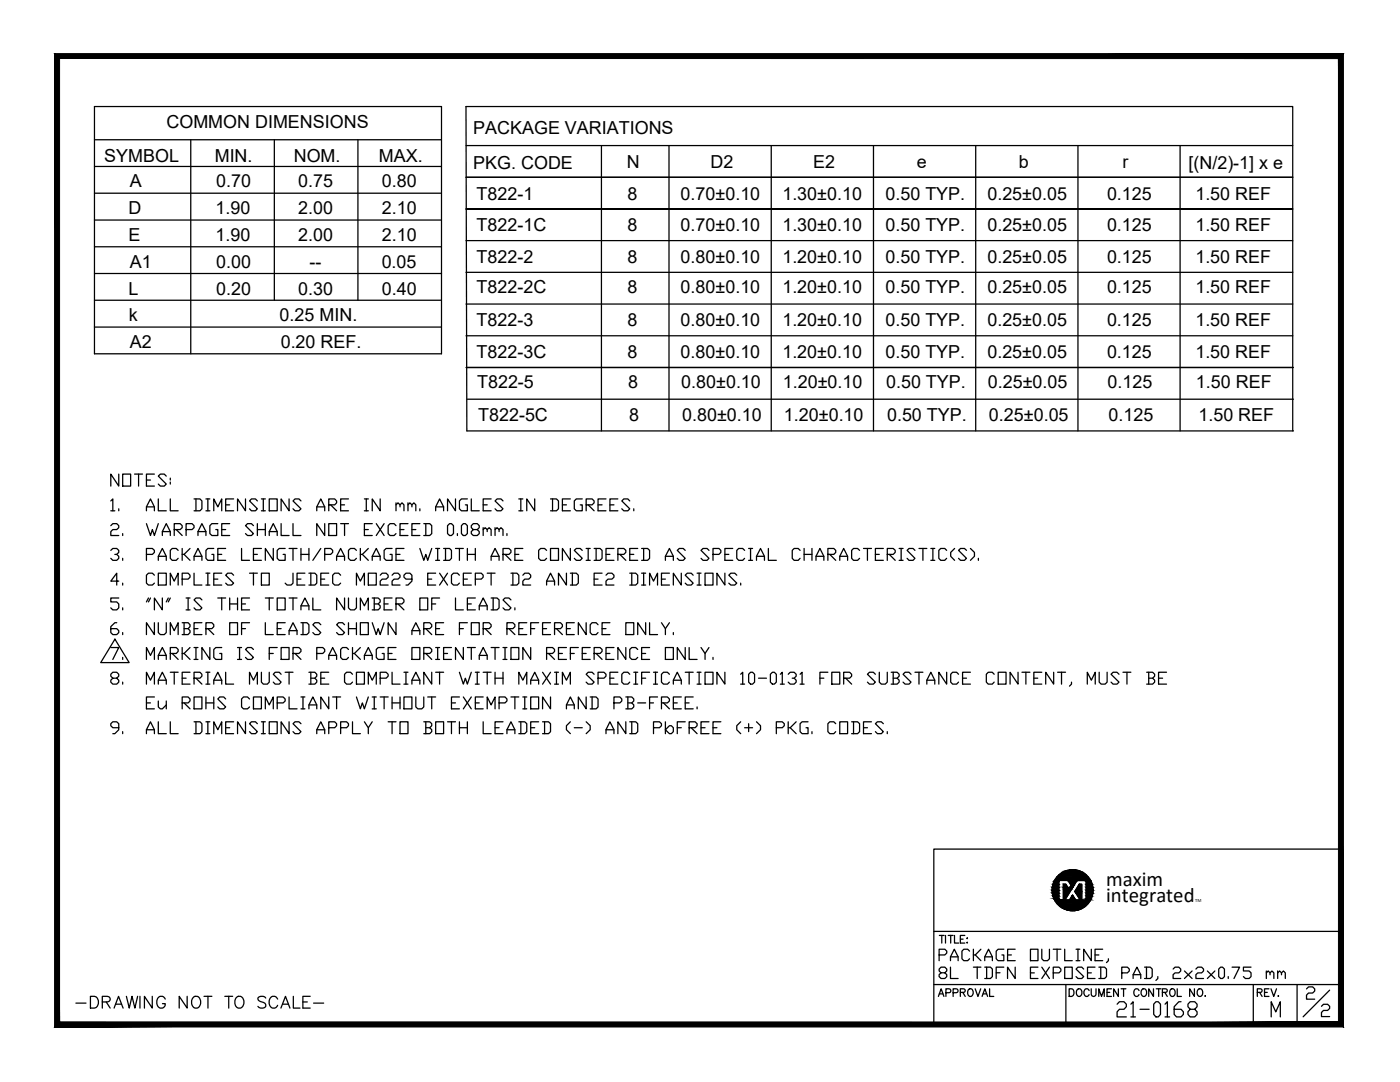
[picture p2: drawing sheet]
<svg xmlns="http://www.w3.org/2000/svg" width="279mm" height="216mm" viewBox="0 0 279 216" stroke-linecap="round" stroke-linejoin="round" font-family="sans-serif">
<!-- layer: 0 -->
<g fill="none" stroke="#000" stroke-width=".25">
<path d="M18.9 21.3h69.2v49.3h-69.2zM18.9 38.6h69.2M18.9 33.2h69.2M18.9 27.9h69.2M38.1 27.9v42.7M54.8 27.9v32M71.4 27.9v32M93 35.4h165M93 29h165M120 29v57M133.5 29v57M153.9 29v57"/>
<path d="M174.3 29v57M194.7 29v57M215.1 29v57M235.5 29v57M18.9 59.9h69.2M18.9 54.6h69.2M18.9 49.2h69.2M18.9 43.9h69.2M93 48h165M93 54.3h165M258 41.7h-165h165M18.9 65.3h69.2"/>
<path d="M93 60.7h165M93 67h165M93 73.3h165.1M93.2 79.7h164.9M22.1 100l.4-.4v2.3M23.7 94.6v2.4l-1.6-2.4v2.4M24.5 94.6h1.6v2.4h-1.6zM26.9 94.6h1.5M27.7 94.6v2.4M29.2 95.8h.8M30.8 94.6h-1.6v2.4h1.6M31.6 99.6v2.3h1.6"/>
<path d="M33.2 95l-.4-.4h-.8l-.4 .4 1.6 1.6-.4 .4h-.8l-.4-.4M34 99.6v2.3h1.6M34 95.4v.4M34 96.2v.4M38.7 99.6h1.2l.4 .4v1.5l-.4 .4h-1.2M39.1 99.6v2.3M41.1 99.6h.8M41.5 99.6v2.3M46.6 99.6h-1.6v2.3h1.6M49 99.6v2.3l-1.6-2.3v2.3M51.4 100l-.4-.4h-.8l-.4 .4 1.6 1.5-.4 .4h-.8l-.4-.4M52.2 99.6h.8"/>
<path d="M52.5 99.6v2.3M53.7 99.6h1.6v2.3h-1.6zM57.7 99.6v2.3l-1.6-2.3v2.3M60.1 100l-.4-.4h-.8l-.4 .4 1.6 1.5-.4 .4h-.8l-.4-.4M69.5 99.6h-1.5v2.3h1.5M72.7 99.6h.8M73.1 99.6v2.3M75.9 99.6v2.3l-1.6-2.3v2.3M90.9 99.6v2.3l-1.6-2.3v2.3M93.3 99.6h-1.2l-.4 .4v1.5l.4 .4h1.2v-1.2h-.4M94.1 99.6v2.3h1.5M98 99.6h-1.6v2.3h1.6"/>
<path d="M100.4 100l-.4-.4h-.8l-.4 .4 1.6 1.5-.4 .4h-.8l-.4-.4M103.5 99.6h.8M103.9 99.6v2.3M106.7 99.6v2.3l-1.6-2.3v2.3M109.9 99.6h1.2l.4 .4v1.5l-.4 .4h-1.2M110.3 99.6v2.3M113.8 99.6h-1.6v2.3h1.6M116.2 99.6h-1.2l-.4 .4v1.5l.4 .4h1.2v-1.2h-.4M120.9 99.6h-1.5v2.3h1.5M123.3 99.6h-1.6v2.3h1.6M125.7 100l-.4-.4h-.8l-.4 .4 1.6 1.5-.4 .4h-.8l-.4-.4M258 86v-64.7h-165l.2 64.7h164.9"/>
<path d="M22.1 104.9l.4-.4h.8l.4 .4v.4l-.4 .4h-.8l-.4 .4v.8h1.6M22.1 109.8l.4-.4h.8l.4 .4v.4l-.4 .4h-.4M22.1 101.9h.8M23.3 110.6l.4 .4v.4l-.4 .4h-.8l-.4-.4M23.7 116h-1.6l1.2-1.6v2.3M23.7 119.3h-1.6v.8h1.2l.4 .4v.8l-.4 .4h-.8l-.4-.4M23.7 101.5v.4M24.5 106.5v.4M24.5 111.4v.4M24.5 116.4v.3M29.2 101.9v-.8l.8-1.5 .8 1.5v.8M29.2 104.5l.8 2.4 .4-1.2 .4 1.2 .8-2.4"/>
<path d="M29.2 110.6h1.2l.4-.4v-.4l-.4-.4h-1.2v2.4M29.2 101.1h1.6M29.6 119.3l-.4 .8M30 119.3l-.4 .8M30.8 114.8l-.4-.4h-.8l-.4 .4v1.6l.4 .3h.8l.4-.3M31.6 111.8v-.8l.8-1.6 .8 1.6v.8M31.6 114.4h1.6v2.3h-1.6zM31.6 111h1.6M32.4 106.9v-.8l.8-1.6 .8 1.6v.8M32.4 119.3v2.4l-1.6-2.4v2.4M32.4 106.1h1.6M33.6 119.3l-.4 .8"/>
<path d="M34 116.7v-2.3l.8 1.6 .8-1.6v2.3M34 119.3l-.4 .8M34.8 105.7h1.2l.4-.4v-.4l-.4-.4h-1.2v2.4M35.2 105.7l1.2 1.2M35.6 109.8l-.4-.4h-.8l-.4 .4v1.6l.4 .4h.8l.4-.4M36.4 115.6h1.1l.4-.4v-.4l-.4-.4h-1.1v2.3M36.4 109.4v2.4M36.7 110.6l1.2 1.2M37.1 105.7h1.2l.4-.4v-.4l-.4-.4h-1.2v2.4M37.1 119.3h.8M37.5 119.3v2.4M37.9 109.4l-1.2 1.2h-.3"/>
<path d="M38.7 111.8v-.8l.8-1.6 .8 1.6v.8M38.7 114.4v2.3h1.6M38.7 111h1.6M39.5 106.9v-.8l.8-1.6 .8 1.6v.8M39.5 106.1h1.6M40.3 119.7l-.4-.4h-.8l-.4 .4 1.6 1.6-.4 .4h-.8l-.4-.4M41.1 101.9h.8M41.1 114.4h.8M41.1 116.7h.8M41.5 114.4v2.3M42.7 101.9v-2.3l.8 1.5 .8-1.5v2.3M42.7 109.4h-1.2l-.4 .4v1.6l.4 .4h1.2v-1.2h-.4"/>
<path d="M42.7 115.6h.8M43.5 104.5h-1.2l-.4 .4v1.6l.4 .4h1.2v-1.2h-.4M43.5 110.6h.8M43.5 119.3h1.5M44.3 114.4h-1.6v2.3h1.6M44.3 105.7h.7M44.3 119.3v2.4M45 109.4h-1.5v2.4h1.5M45 100.7h.8M45.8 104.5h-1.5v2.4h1.5M45.8 119.3v2.4M46.6 114.8l-.4-.4h-.8l-.4 .4 1.6 1.6-.4 .3h-.8l-.4-.3"/>
<path d="M47.4 119.3v2.4M48.2 109.4v2.4h1.6M49.8 119.3h-1.6v2.4h1.6M49.8 114.4h1.6M50.6 104.9l-.4-.4h-.8l-.4 .4 1.6 1.6-.4 .4h-.8l-.4-.4M50.6 110.6h.8M50.6 114.4v2.3M51.4 105.7h1.6M51.4 104.5v2.4M52.2 109.4h-1.6v2.4h1.6M52.2 114.4h1.5v2.3h-1.5zM52.2 101.9h.8"/>
<path d="M53 104.5v2.4M53 119.3h1.5M53.7 106.9v-.8l.8-1.6 .8 1.6v.8M53.7 106.1h1.6M53.7 119.3v2.4M54.5 109.4v2.4l-1.5-2.4v2.4M55.3 119.3h1.6v2.4h-1.6zM56.1 104.5v2.4h1.6M56.9 109.4h-1.2l-.4 .4v1.6l.4 .4h1.2v-1.2h-.4M57.7 109.4h1.6M57.7 119.3h1.6M58.5 104.5v2.4h1.6"/>
<path d="M58.5 114.4v2l-.4 .3h-.8l-.4-.3M58.5 109.4v2.4M58.5 119.3v2.4M59.3 115.6h.8M60.1 110.6h1.6M60.1 109.4v2.4M60.8 114.4h-1.5v2.3h1.5M61.7 114.4h1.1l.4 .4v1.6l-.4 .3h-1.1M61.7 109.4v2.4M62 114.4v2.3M62.4 119.3v2.4h1.6M63.2 101.9v-.8l.8-1.5 .8 1.5v.8"/>
<path d="M63.2 101.1h1.6M64 109.4l-1.6 2.4M64 115.6h.8M64.8 104.5v2.4l-1.6-2.4v2.4M64.8 110.6h1.2l.4-.4v-.4l-.4-.4h-1.2v2.4M65.6 100.7h1.2l.4-.4v-.3l-.4-.4h-1.2v2.3M65.6 104.5h1.6v2.4h-1.6zM65.6 114.4h-1.6v2.3h1.6M66 100.7l1.2 1.2M67.2 111.8v-.8l.8-1.6 .8 1.6v.8M67.2 111h1.6M68 114.8l-.4-.4h-.8l-.4 .4v1.6l.4 .3h.8l.4-.3"/>
<path d="M68 100.7h.8M68 104.5h1.5M68.8 119.3v2.4l-1.6-2.4v2.4M68.8 104.5v2.4M69.5 119.3v2l.4 .4h.8l.4-.4v-2M71.1 109.8l-.4-.4h-.8l-.4 .4v1.6l.4 .4h.8l.4-.4M71.1 116.7v-2.3l.8 1.6 .8-1.6v2.3M71.9 109.4v2.4M72.3 110.6l1.2 1.2M72.7 101.9h.8M72.7 105.7h.8M73.5 109.4l-1.2 1.2h-.4"/>
<path d="M73.5 114.4h1.6v2.3h-1.6zM74.3 104.5h-1.6v2.4h1.6M74.3 111.8v-.8l.8-1.6 .8 1.6v.8M74.3 119.3h1.2l.4 .4v.4l-.4 .4M74.3 111h1.6M74.7 119.3v2.4M75.1 104.5l1.6 2.4M75.9 114.8l.4-.4h.8l.4 .4v.4l-.4 .4h-.8l-.4 .4v.7h1.6M76.7 104.5l-1.6 2.4M78.2 109.4h-1.1l-.4 .4v1.6l.4 .4h1.1v-1.2h-.4M78.2 114.8l.4-.4h.8l.4 .4v.4l-.4 .4h-.8l-.4 .4v.7h1.6M78.2 119.3h-1.5v2.4h1.5"/>
<path d="M79 100.7l.4-.4 .4 .4v.4M79 104.9l-.4-.4h-.8l-.3 .4v1.6l.3 .4h.8l.4-.4M79 100.3v1.6M79 110.6h.8M79.8 100.7l.4-.4 .4 .4v1.2M79.8 105.7h.8M80.6 109.4h-1.6v2.4h1.6M81.4 100.7l.4-.4 .4 .4v.4M81.4 104.5h-1.6v2.4h1.6M81.4 100.3v1.6M82.2 100.7l.4-.4 .4 .4v1.2M82.2 115.6h-1.2l-.4-.4v-.4l.4-.4h.8l.4 .4v1.2l-.8 .7h-.4"/>
<path d="M82.2 105.7h.8M83.8 104.5h-1.6v2.4h1.6M83.8 109.4l.8 2.4 .4-1.2 .4 1.2 .8-2.4M83.8 119.3h1.6v2.4h-1.6zM83.8 101.5v.4M84.6 104.5h1.2l.4 .4v1.6l-.4 .4h-1.2M85 104.5v2.4M85.4 115.6h.8M86.9 101.9v-.8l.8-1.5 .8 1.5v.8M86.9 114.4h-1.5v2.3h1.5M86.9 101.1h1.6M86.9 111.8h.8"/>
<path d="M86.9 109.4h.8M87.3 109.4v2.4M87.7 119.3h-1.5v2.4M87.7 114.4l1.6 2.3M88.5 109.4h1.2l.4 .4v1.6l-.4 .4h-1.2M88.9 109.4v2.4M89.3 104.9l.4-.4h.4l.4 .4v1.6l-.4 .4h-.4l-.4-.4zM89.3 114.4l-1.6 2.3M90.9 119.3v2.4h1.6M90.9 109.4h1.6M91.3 106.5v.4M91.7 114.8l-.4-.4h-.8l-.4 .4v1.6l.4 .3h.8l.4-.3"/>
<path d="M91.7 109.4v2.4M92.5 104.5h.4l.4 .4v1.6l-.4 .4h-.4l-.4-.4v-1.6zM92.5 115.6h.8M93.3 110.6h1.6M93.3 109.4v2.4M94.1 114.4h-1.6v2.3h1.6M94.5 105.7l-.4-.4v-.4l.4-.4h.7l.4 .4v.4l-.4 .4h-.7l-.4 .4v.4l.4 .4h.7l.4-.4v-.4l-.4-.4M94.9 115.6h1.1l.4-.4v-.4l-.4-.4h-1.1v2.3M94.9 119.3h-1.6v2.4h1.6M94.9 109.4v2.4M96.4 105.7l.4-.4 .4 .4v.4M96.4 100.7h.8"/>
<path d="M96.4 105.3v1.6M97.2 105.7l.4-.4 .4 .4v1.2M97.2 114.4h1.6M98 111.8v-.8l.8-1.6 .8 1.6v.8M98 119.3h1.2l.4 .4v1.6l-.4 .4h-1.2M98 111h1.6M98 114.4v2.3M98.4 119.3v2.4M98.8 105.7l.4-.4 .4 .4v.4M98.8 105.3v1.6M99.6 105.7l.4-.4 .4 .4v1.2M100.4 110.6h1.2l.4-.4v-.4l-.4-.4h-1.2v2.4"/>
<path d="M100.8 110.6l1.2 1.2M101.2 106.5v.4M102 114.4h1.2l.3 .4v1.6l-.3 .3h-1.2M102 119.7l-.4-.4h-.8l-.4 .4 1.6 1.6-.4 .4h-.8l-.4-.4M102.4 114.4v2.3M102.8 110.6h.7M103.5 101.9h.8M104.3 109.4h-1.5v2.4h1.5M104.3 114.8l.4-.4h.8l.4 .4v.4l-.4 .4h-.8l-.4 .4v.7h1.6M109.1 109.8l-.4-.4h-.8l-.4 .4v1.6l.4 .4h.8l.4-.4M109.1 116.7v-.7l.8-1.6 .8 1.6v.7M109.1 116h1.6"/>
<path d="M109.9 109.4h1.6v2.4h-1.6zM112.2 100.7h.8M113 114.4v2.3l-1.5-2.3v2.3M113.8 109.4v2.4l-1.6-2.4v2.4M113.8 114.4h1.2l.4 .4v1.6l-.4 .3h-1.2M114.2 114.4v2.3M116.2 109.8l-.4-.4h-.8l-.4 .4 1.6 1.6-.4 .4h-.8l-.4-.4M117 100.7h1.2l.4-.4v-.3l-.4-.4h-1.2v2.3M117 111.8h.8M117 109.4h.8M117.4 100.7l1.2 1.2M117.4 109.4v2.4"/>
<path d="M118.6 109.4h1.2l.4 .4v1.6l-.4 .4h-1.2M118.6 115.6h.8M119 109.4v2.4M119.4 100.7h.8M120.2 114.4h-1.6v2.3h1.6M120.9 114.8l.4-.4h.8l.4 .4v.4l-.4 .4h-.8l-.4 .4v.7h1.6M120.9 110.6h.8M121.7 100.7h.8M122.5 109.4h-1.6v2.4h1.6M123.3 110.6h1.2l.4-.4v-.4l-.4-.4h-1.2v2.4M123.7 110.6l1.2 1.2M125.7 114.4h1.2l.4 .4v1.6l-.4 .3h-1.2"/>
<path d="M125.7 110.6h.8M126.1 114.4v2.3M126.5 101.5v.4M127.3 109.4h-1.6v2.4h1.6M128.1 109.4h1.1l.4 .4v1.6l-.4 .4h-1.1M128.1 114.4h.8M128.1 116.7h.8M128.5 109.4v2.4M128.5 114.4v2.3M129.6 116.7v-2.3l.8 1.6 .8-1.6v2.3M132 115.6h.8M132.8 111.8v-.8l.8-1.6 .8 1.6v.8"/>
<path d="M132.8 111h1.6M133.6 114.4h-1.6v2.3h1.6M136 114.4v2.3l-1.6-2.3v2.3M136.8 109.8l-.5-.4h-.7l-.4 .4 1.6 1.6-.5 .4h-.7l-.4-.4M138.3 114.8l-.4-.4h-.7l-.4 .4 1.5 1.6-.4 .3h-.7l-.4-.3M139.1 114.4h.8M139.1 116.7h.8M139.5 114.4v2.3M140.7 114.4h1.6v2.3h-1.6zM141.5 109.8l-.4-.4h-.8l-.4 .4 1.6 1.6-.4 .4h-.8l-.4-.4M142.3 110.6h1.2l.4-.4v-.4l-.4-.4h-1.2v2.4M144.7 114.4v2.3l-1.6-2.3v2.3"/>
<path d="M144.7 110.6h.8M146.2 109.4h-1.5v2.4h1.5M147 114.8l-.4-.4h-.7l-.4 .4 1.5 1.6-.4 .3h-.7l-.4-.3M147.8 116.4v.3M148.6 109.8l-.4-.4h-.8l-.4 .4v1.6l.4 .4h.8l.4-.4M149.4 111.8h.8M149.4 109.4h.8M149.8 109.4v2.4M151 111.8v-.8l.8-1.6 .8 1.6v.8M151 111h1.6M153.3 109.4v2.4h1.6M159.7 109.8l-.4-.4h-.8l-.4 .4v1.6l.4 .4h.8l.4-.4"/>
<path d="M160.5 110.6h1.5M160.5 109.4v2.4M162 109.4v2.4M162.8 111.8v-.8l.8-1.6 .8 1.6v.8M162.8 111h1.6M165.2 110.6h1.2l.4-.4v-.4l-.4-.4h-1.2v2.4M165.6 110.6l1.2 1.2M167.6 111.8v-.8l.8-1.6 .8 1.6v.8M167.6 111h1.6M171.5 109.8l-.4-.4h-.8l-.3 .4v1.6l.3 .4h.8l.4-.4M172.3 109.4h1.6M173.1 109.4v2.4"/>
<path d="M174.7 110.6h.8M176.3 109.4h-1.6v2.4h1.6M177.1 110.6h1.2l.4-.4v-.4l-.4-.4h-1.2v2.4M177.5 110.6l1.2 1.2M179.4 111.8h.8M179.4 109.4h.8M179.8 109.4v2.4M182.6 109.8l-.4-.4h-.8l-.4 .4 1.6 1.6-.4 .4h-.8l-.4-.4M183.4 109.4h1.6M184.2 109.4v2.4M185.8 111.8h.8M185.8 109.4h.8"/>
<path d="M186.2 109.4v2.4M188.9 109.8l-.4-.4h-.8l-.3 .4v1.6l.3 .4h.8l.4-.4M190.5 109.4l-.8 .8v.8l.8 .8M192.9 109.8l-.4-.4h-.8l-.4 .4 1.6 1.6-.4 .4h-.8l-.4-.4M193.7 109.4l.8 .8v.8l-.8 .8M195.3 111.4v.4M22.1 129.2h1.6l-1.2 2.4M22.5 135.3l-.4-.4v-.4l.4-.4h.8l.4 .4v.4l-.4 .4h-.8l-.4 .4v.4l.4 .4h.8l.4-.4v-.4l-.4-.4M23.3 124.3h-.4l-.8 .7v1.2l.4 .4h.8l.4-.4v-.4l-.4-.4h-1.2M24.5 121.3v.4M24.5 126.2v.4M24.5 131.2v.4"/>
<path d="M24.5 136.1v.4M29.2 131.6v-2.4l.8 1.6 .8-1.6v2.4M29.2 136.5v-2.4l.8 1.6 .8-1.6v2.4M30.8 124.3v2.3l-1.6-2.3v2.3M30.8 139.1h-1.6v2.3h1.6M31.6 124.3v1.9l.4 .4h.8l.4-.4v-1.9M31.6 131.6v-.8l.8-1.6 .8 1.6v.8M31.6 136.5v-.8l.8-1.6 .8 1.6v.8M31.6 139.9v1.2l.4 .3h.4l.8-.7M31.6 130.8h1.6M31.6 135.7h1.6M33.2 139.9v1.5"/>
<path d="M34 126.6v-2.3l.8 1.5 .8-1.5v2.3M34 130.4h1.2l.4-.4v-.4l-.4-.4h-1.2v2.4M34 134.1h1.6M34.4 130.4l1.2 1.2M34.8 134.1v2.4M36.4 124.3h1.1l.4 .4v.3l-.4 .4M36.4 129.2v2.4M36.4 135.3h.7M36.7 125.4h.8l.4 .4v.4l-.4 .4h-1.1M36.7 124.3v2.3M36.7 130.4l1.2 1.2M37.1 121.7h.8"/>
<path d="M37.9 129.2l-1.2 1.2h-.3M37.9 134.1h-1.5v2.4h1.5M38.7 135.3h1.2l.4-.4v-.4l-.4-.4h-1.2v2.4M38.7 139.1h1.6v2.3h-1.6zM38.7 125.4h.8M38.7 129.2h.8M38.7 131.6h.8M39.1 129.2v2.4M39.1 135.3l1.2 1.2M40.3 124.3h-1.6v2.3h1.6M41.1 125.4h1.2l.4-.4v-.3l-.4-.4h-1.2v2.3M41.1 134.1h.8"/>
<path d="M41.1 136.5h.8M41.1 139.1v2.3M41.5 134.1v2.4M41.5 125.4l1.2 1.2M41.9 129.2v2.4l-1.6-2.4v2.4M42.7 136.5v-.8l.8-1.6 .8 1.6v.8M42.7 135.7h1.6M42.7 139.1v2.3M44.3 129.2h-1.2l-.4 .4v1.6l.4 .4h1.2v-1.2h-.4M45 134.1v2.4h1.6M45 139.5l-.3-.4h-.8l-.4 .4 1.5 1.6-.3 .3h-.8l-.4-.3M45.8 124.3h1.6v2.3h-1.6z"/>
<path d="M45.8 120.5h1.6M47.4 129.2h.8M47.4 131.6h.8M47.8 129.2v2.4M48.2 120.5h.8M48.2 125.4h.8M49.8 124.3h-1.6v2.3M49.8 136.5v-2.4l.8 1.6 .8-1.6v2.4M49.8 139.5l-.4-.4h-.8l-.4 .4v1.6l.4 .3h.8l.4-.3M50.6 129.6l-.4-.4h-.8l-.4 .4 1.6 1.6-.4 .4h-.8l-.4-.4M50.6 139.1h1.6v2.3h-1.6zM52.2 134.1v2l.3 .4h.9l.3-.4v-2"/>
<path d="M53 124.3v2.3h1.5M53.7 130.4h.8M55.3 129.2h-1.6v2.4M55.3 125.4h.8M56.1 129.2h1.6v2.4h-1.6zM56.1 134.5l-.4-.4h-.8l-.4 .4 1.6 1.6-.4 .4h-.8l-.4-.4M56.9 124.3h-1.6v2.3h1.6M56.9 134.1h1.6M57.7 126.6v-.8l.8-1.5 .8 1.5v.8M57.7 139.1v2.3h1.6M57.7 125.8h1.6M57.7 134.1v2.4"/>
<path d="M58.5 130.4h1.2l.4-.4v-.4l-.4-.4h-1.2v2.4M58.9 130.4l1.2 1.2M60.1 121.7v-.8l.7-1.6 .9 1.6v.8M60.1 124.3h1.1l.5 .4v1.5l-.5 .4h-1.1M60.1 120.9h1.6M60.1 139.1h.7M60.5 124.3v2.3M60.5 139.1v2.3M61.7 134.1h1.1l.4 .4v.4l-.4 .4M62 135.3h.8l.4 .4v.4l-.4 .4h-1.1M62 134.1v2.4M63.2 130.4h1.2l.4-.4v-.4l-.4-.4h-1.2v2.4"/>
<path d="M64 124.7l-.4-.4h-.8l-.4 .4 1.6 1.5-.4 .4h-.8l-.4-.4M64 135.3h.8M65.6 131.6v-.8l.8-1.6 .8 1.6v.8M65.6 134.1h-1.6v2.4h1.6M65.6 139.1v2.3l-1.6-2.3v2.3M65.6 130.8h1.6M66.4 139.1h1.6M67.2 139.1v2.3M68.8 124.7l-.4-.4h-.8l-.4 .4 1.6 1.5-.4 .4h-.8l-.4-.4M69.5 129.6l-.3-.4h-.8l-.4 .4v1.6l.4 .4h.8l.3-.4M69.5 125.4h1.6M69.5 124.3v2.3"/>
<path d="M70.4 134.5l-.5-.4h-.7l-.4 .4v1.6l.4 .4h.7l.5-.4M70.4 129.2v2.4M70.7 130.4l1.2 1.2M71.1 134.1h1.6v2.4h-1.6zM71.1 139.1l.8 2.3 .4-1.1 .4 1.1 .8-2.3M71.1 124.3v2.3M71.9 121.7v-2.4l.8 1.6 .8-1.6v2.4M71.9 124.3h1.6v2.3h-1.6zM71.9 129.2l-1.2 1.2h-.3M72.7 131.6v-.8l.8-1.6 .8 1.6v.8M72.7 130.8h1.6M73.5 136.5v-2.4l.8 1.6 .8-1.6v2.4"/>
<path d="M74.3 124.3l.8 2.3 .4-1.2 .4 1.2 .8-2.3M74.3 139.1h.8M74.7 120.5h.8l.4 .4v.4l-.4 .4h-1.2M74.7 139.1v2.3M75.9 135.3h1.2l.4-.4v-.4l-.4-.4h-1.2v2.4M75.9 139.1h1.6M76.7 129.2h-1.2l-.4 .4v1.6l.4 .4h1.2v-1.2h-.4M76.7 120.5h.8M76.7 139.1v2.3M77.5 130.4h.7M78.2 134.1v2.4h1.6M78.2 139.1v2.3"/>
<path d="M79 120.5h1.2l.4-.4v-.4l-.4-.4h-1.2v2.4M79 124.3v2.3l-1.5-2.3v2.3M79 129.2h-1.5v2.4h1.5M79.4 120.5l1.2 1.2M79.8 139.1v2.3M80.6 139.1h1.6v2.3h-1.6zM80.6 134.1h.8M80.6 136.5h.8M81 134.1v2.4M82.2 126.6v-.8l.8-1.5 .8 1.5v.8M82.2 129.2h1.6v2.4h-1.6zM82.2 136.5v-.8l.8-1.6 .8 1.6v.8"/>
<path d="M82.2 125.8h1.6M82.2 135.7h1.6M83 139.1v2l.4 .3h.8l.4-.3v-2M84.6 125.4h1.2l.4-.4v-.3l-.4-.4h-1.2v2.3M84.6 130.4h1.2l.4-.4v-.4l-.4-.4h-1.2v2.4M85 125.4l1.2 1.2M85 130.4l1.2 1.2M85.4 139.1h1.5M86.2 134.1v2.4l-1.6-2.4v2.4M86.2 120.5h.7M86.2 139.1v2.3M86.9 125.4h.8"/>
<path d="M86.9 129.2h.8M86.9 131.6h.8M86.9 134.1h1.6M87.3 129.2v2.4M87.7 134.1v2.4M88.5 124.3h-1.6v2.3h1.6M88.5 130.4h.8M90.1 129.2h-1.6v2.4h1.6M91.7 134.1l.8 2.4 .4-1.2 .4 1.2 .8-2.4M91.7 139.1h-1.6v2.3h1.6M91.7 125.4h.8M92.5 129.2v2.4l-1.6-2.4v2.4"/>
<path d="M92.5 139.1l1.6 2.3M93.3 124.3h-1.6v2.3M93.3 120.5h.8M93.3 129.2h1.6M94.1 124.3h1.5v2.3h-1.5zM94.1 129.2v2.4M94.1 139.1l-1.6 2.3M94.9 134.1h.7M94.9 136.5h.7M95.2 134.1v2.4M95.6 121.7v-.8l.8-1.6 .8 1.6v.8M95.6 131.6v-.8l.8-1.6 .8 1.6v.8"/>
<path d="M95.6 120.9h1.6M95.6 130.8h1.6M96.4 125.4h1.2l.4-.4v-.3l-.4-.4h-1.2v2.3M96.4 139.1h-1.5v2.3h1.5M96.4 134.1h1.6M96.8 125.4l1.2 1.2M97.2 134.1v2.4M98 129.2h1.6M98.8 129.2v2.4M98.8 134.1v2.4M98.8 135.3h1.6M100.4 129.2h.8"/>
<path d="M100.4 131.6h.8M100.4 134.1v2.4M100.8 129.2v2.4M101.2 125.4h1.2l.4-.4v-.3l-.4-.4h-1.2v2.3M101.6 125.4l1.2 1.2M102 129.2h1.5v2.4h-1.5zM102 139.1h1.5M102.8 121.3v.4M102.8 139.1v2.3M103.5 136.5v-2.4l.8 1.6 .8-1.6v2.4M103.5 125.4h.8M104.3 139.1h.8"/>
<path d="M104.7 139.1v2.3M105.1 124.3h-1.6v2.3h1.6M105.9 129.2v2.4l-1.6-2.4v2.4M105.9 136.5v-.8l.8-1.6 .8 1.6v.8M105.9 139.1h1.6v2.3h-1.6zM105.9 125.4h.8M105.9 135.7h1.6M107.5 124.3h-1.6v2.3M108.3 125.4h.8M108.3 134.1l1.6 2.4M109.1 130.4h1.2l.4-.4v-.4l-.4-.4h-1.2v2.4M109.5 130.4l1.2 1.2"/>
<path d="M109.9 124.3h-1.6v2.3h1.6M109.9 139.1v2.3l-1.6-2.3v2.3M109.9 134.1l-1.6 2.4M110.7 125.4h1.2l.3-.4v-.3l-.3-.4h-1.2v2.3M110.7 134.1h.8M110.7 136.5h.8M111.1 125.4l1.1 1.2M111.1 134.1v2.4M111.5 130.4h.7M112.2 136.5v-2.4l.8 1.6 .8-1.6v2.4M113 129.2h-1.5v2.4h1.5M113 125.4h.8"/>
<path d="M113.8 130.4h.8M114.6 124.3h-1.6v2.3h1.6M115.4 129.2h-1.6v2.4M116.2 130.4h.8M117 124.3v2.3l-1.6-2.3v2.3M117 139.1v2.3l-1.6-2.3v2.3M117.8 129.2h-1.6v2.4h1.6M117.8 139.1h1.2l.4 .4v1.6l-.4 .3h-1.2M118.2 139.1v2.3M118.6 130.4h1.2l.4-.4v-.4l-.4-.4h-1.2v2.4M118.6 134.5l-.4-.4h-.8l-.4 .4 1.6 1.6-.4 .4h-.8l-.4-.4M119 130.4l1.2 1.2"/>
<path d="M119.4 124.7l-.4-.4h-.8l-.4 .4v1.5l.4 .4h.8l.4-.4M119.4 135.3h1.1l.4-.4v-.4l-.4-.4h-1.1v2.4M120.2 125.4h.7M120.9 130.4h.8M121.7 124.3h-1.5v2.3h1.5M121.7 135.3h.8M122.5 129.2h-1.6v2.4h1.6M123.3 134.1h-1.6v2.4h1.6M124.9 124.3h1.6v2.3h-1.6zM124.9 129.2v2.4l-1.6-2.4v2.4M124.9 139.1h1.2l.4 .4v.4l-.4 .4M125.3 139.1v2.3"/>
<path d="M125.7 134.5l-.4-.4h-.8l-.4 .4v1.6l.4 .4h.8l.4-.4M126.5 134.1h.8M126.5 136.5h.8M126.9 134.1v2.4M127.3 129.6l-.4-.4h-.8l-.4 .4v1.6l.4 .4h.8l.4-.4M128.1 130.4h.8M128.1 135.3h.8M128.9 124.3v2.3l-1.6-2.3v2.3M129.6 124.3v2.3h1.6M129.6 129.2h-1.5v2.4h1.5M129.6 134.1h-1.5v2.4M130.4 134.1h.8"/>
<path d="M130.4 136.5h.8M130.8 134.1v2.4M131.2 139.1h-1.6v2.3M132 124.3l.8 1.1v1.2M132.8 129.2h1.6v2.4h-1.6zM133.6 134.5l-.4-.4h-.8l-.4 .4v1.6l.4 .4h.8l.4-.4M133.6 124.3l-.8 1.1M134.4 136.5v-.8l.8-1.6 .8 1.6v.8M134.4 126.2v.4M134.4 135.7h1.6M136 139.1h-1.6v2.3h1.6M136.8 129.2v2.4l-1.6-2.4v2.4"/>
<path d="M136.8 134.1h1.5M137.5 129.2v2.4h1.6M137.5 134.1v2.4M138.3 139.1h-1.5v2.3h1.5M139.1 134.1h.8M139.1 136.5h.8M139.5 134.1v2.4M139.9 129.2l.8 1.2v1.2M140.7 134.1h1.6v2.4h-1.6zM141.5 129.2l-.8 1.2M142.3 131.2v.4M144.7 134.1v2.4l-1.6-2.4v2.4"/>
<path d="M147.8 134.5l.4-.4v2.4M147.8 136.5h.8M149.8 134.1h.4l.4 .4v1.6l-.4 .4h-.4l-.4-.4v-1.6zM151.4 135.3h1.6M153.7 134.5l.4-.4h.4l.4 .4v1.6l-.4 .4h-.4l-.4-.4zM155.7 134.5l.4-.4v2.4M155.7 136.5h.8M157.3 134.5l.4-.4h.8l.4 .4v.4l-.4 .4h-.4M158.5 135.3l.4 .4v.4l-.4 .4h-.8l-.4-.4M159.7 134.5l.4-.4v2.4M159.7 136.5h.8M163.6 135.3h.8"/>
<path d="M165.2 134.1h-1.6v2.4M166 134.1h1.6v2.4h-1.6zM168.4 135.3h1.2l.4-.4v-.4l-.4-.4h-1.2v2.4M168.8 135.3l1.2 1.2M174.7 134.5l-.4-.4h-.8l-.4 .4 1.6 1.6-.4 .4h-.8l-.4-.4M175.5 134.1v2l.4 .4h.8l.4-.4v-2M177.9 134.1h1.1l.4 .4v.4l-.4 .4M178.3 135.3h.7l.4 .4v.4l-.4 .4h-1.1M178.3 134.1v2.4M181.8 134.5l-.4-.4h-.8l-.4 .4 1.6 1.6-.4 .4h-.8l-.4-.4M182.6 134.1h1.6M183.4 134.1v2.4"/>
<path d="M185 136.5v-.8l.8-1.6 .8 1.6v.8M185 135.7h1.6M188.9 134.1v2.4l-1.5-2.4v2.4M191.3 134.5l-.4-.4h-.8l-.4 .4v1.6l.4 .4h.8l.4-.4M192.1 135.3h.8M193.7 134.1h-1.6v2.4h1.6M198.4 134.5l-.4-.4h-.8l-.4 .4v1.6l.4 .4h.8l.4-.4M199.2 134.1h1.6v2.4h-1.6zM203.2 134.1v2.4l-1.6-2.4v2.4M204 134.1h1.5M204.7 134.1v2.4M206.3 135.3h.8"/>
<path d="M207.9 134.1h-1.6v2.4h1.6M210.3 134.1v2.4l-1.6-2.4v2.4M211.1 134.1h1.6M211.9 134.1v2.4M213.8 136.1v.4l-.4 .4M217 136.5v-2.4l.8 1.6 .8-1.6v2.4M219.4 134.1v2l.4 .4h.7l.5-.4v-2M223.3 134.5l-.4-.4h-.8l-.4 .4 1.6 1.6-.4 .4h-.8l-.4-.4M224.1 134.1h1.6M224.9 134.1v2.4M228.8 134.1h1.2l.4 .4v.4l-.4 .4M229.2 135.3h.8l.4 .4v.4l-.4 .4h-1.2"/>
<path d="M229.2 134.1v2.4M231.2 135.3h.8M232.8 134.1h-1.6v2.4h1.6M23.7 145.2h-1.2l-.4-.4v-.4l.4-.4h.8l.4 .4v1.2l-.8 .8h-.4M24.5 146v.4M29.2 146.4v-.8l.8-1.6 .8 1.6v.8M29.2 140.3h.8M29.2 145.6h1.6M31.6 144v2.4h1.6M34 144v2.4h1.6M36.4 140.3h1.1l.4-.4v-.4l-.4-.4h-1.1v2.3M36.7 140.3l1.2 1.1"/>
<path d="M38.7 144h1.2l.4 .4v1.6l-.4 .4h-1.2M39.1 144v2.4M41.1 140.3h1.6M41.1 144h.8M41.1 146.4h.8M41.5 144v2.4M42.7 146.4v-2.4l.8 1.6 .8-1.6v2.4M45 145.2h.8M46.6 144h-1.6v2.4h1.6M49 144v2.4l-1.6-2.4v2.4M51.4 144.4l-.4-.4h-.8l-.4 .4 1.6 1.6-.4 .4h-.8l-.4-.4M52.2 144h.8"/>
<path d="M52.2 146.4h.8M52.5 144v2.4M53 141.4v-2.3l.7 1.6 .8-1.6v2.3M53.7 144h1.6v2.4h-1.6zM55.3 140.3h1.2l.4-.4v-.4l-.4-.4h-1.2v2.3M57.7 144v2.4l-1.6-2.4v2.4M60.1 144.4l-.4-.4h-.8l-.4 .4 1.6 1.6-.4 .4h-.8l-.4-.4M60.1 141.4h.7M61.7 141.4v-.7l.7-1.6 .8 1.6v.7M61.7 140.7h1.5M63.2 146.4v-.8l.8-1.6 .8 1.6v.8M63.2 145.6h1.6"/>
<path d="M65.6 145.2h1.2l.4-.4v-.4l-.4-.4h-1.2v2.4M68 145.2h1.2l.3-.4v-.4l-.3-.4h-1.2v2.4M70.4 144v2.4h1.5M72.7 144l.8 1.2v1.2M74.3 141.4h.8M74.3 144l-.8 1.2M77.5 144h1.5M78.2 140.3h1.6M78.2 144v2.4M79.8 144h1.6v2.4h-1.6zM84.6 144h1.2l.4 .4v.4l-.4 .4M85 145.2h.8l.4 .4v.4l-.4 .4h-1.2"/>
<path d="M85 144v2.4M86.9 144h1.6v2.4h-1.6zM89.3 144h1.6M90.1 140.3h.8M90.1 144v2.4M91.7 144v2.4M91.7 145.2h1.6M93.3 144v2.4M94.9 140.3h.7M96.4 144v2.4h1.6M97.2 141.4v-2.3l.8 1.6 .8-1.6v2.3M98.8 145.2h.8"/>
<path d="M99.6 140.3h1.2l.4-.4v-.4l-.4-.4h-1.2v2.3M100.4 144h-1.6v2.4h1.6M101.2 146.4v-.8l.8-1.6 .8 1.6v.8M101.2 145.6h1.6M103.5 144h1.2l.4 .4v1.6l-.4 .4h-1.2M103.9 144v2.4M104.3 141.4h.8M105.9 145.2h.8M107.5 144h-1.6v2.4h1.6M108.3 144h1.2l.4 .4v1.6l-.4 .4h-1.2M108.7 144v2.4M113 141.4v-.7l.8-1.6 .8 1.6v.7"/>
<path d="M113 140.7h1.6M113.8 144l-.8 .8v.8l.8 .8M114.6 145.2h1.6M117 144l.8 .8v.8l-.8 .8M120.9 146.4v-.8l.8-1.6 .8 1.6v.8M120.9 145.6h1.6M122.5 140.3h1.2l.4-.4v-.4l-.4-.4h-1.2v2.3M124.9 144v2.4l-1.6-2.4v2.4M125.3 140.3h.8l.4 .4v.4l-.4 .3h-1.2M125.7 144h1.2l.4 .4v1.6l-.4 .4h-1.2M126.1 144v2.4M127.3 140.3h1.6"/>
<path d="M129.6 140.3h.8M130.4 145.2h1.2l.4-.4v-.4l-.4-.4h-1.2v2.4M132 140.3h1.2l.4-.4v-.4l-.4-.4h-1.2v2.3M132.4 140.3l1.2 1.1M132.8 145.6l.8-.8h.4l.4 .4v.8l-.4 .4h-.4zM132.8 144v2.4M134.4 140.3h.8M135.2 145.2h.8M136.8 144h-1.6v2.4M136.8 140.3h.7M137.5 145.2h1.2l.4-.4v-.4l-.4-.4h-1.2v2.4M137.9 145.2l1.2 1.2"/>
<path d="M139.1 141.1v.3M139.9 145.2h.8M141.5 144h-1.6v2.4h1.6M142.3 145.2h.8M143.9 144h-1.6v2.4h1.6M147.8 144l-.8 .8v.8l.8 .8M148.6 145.2h1.6M149.4 144.4v1.6M151 144l.8 .8v.8l-.8 .8M154.9 145.2h1.2l.4-.4v-.4l-.4-.4h-1.2v2.4M157.3 144v2.4M157.7 145.2l1.2 1.2"/>
<path d="M158.9 144l-1.2 1.2h-.4M161.3 144h-1.2l-.4 .4v1.6l.4 .4h1.2v-1.2h-.4M162 146v.4M166.8 144.4l-.4-.4h-.8l-.4 .4v1.6l.4 .4h.8l.4-.4M167.6 144h1.6v2.4h-1.6zM170 144h1.1l.4 .4v1.6l-.4 .4h-1.1M170.3 144v2.4M172.3 145.2h.8M173.9 144h-1.6v2.4h1.6M176.3 144.4l-.4-.4h-.8l-.4 .4 1.6 1.6-.4 .4h-.8l-.4-.4M177.1 146v.4M211.3 175.9v3.7h.9v-3"/>
<path d="M212.4 176.4l.4 .1M212.4 176.4l-.2 .2M213 175.7h-1.5l-.2 .2M213 175.7l.8 1-.5 .7-.5-.9M214 178.6h.1M215.9 176.6l-.2-.2-.4 .1-.8 1.4 1.1 1.7h-.9l-.6-.9M215.9 176.6v3h.9v-3.7v3.7M216.8 175.9l-.2-.2h-1.6l-2.5 3.9h.9l.6-.9M267.6 169.4h-81.2v35M186.4 196.5h81.2M186.4 185.9h81.2M212.7 196.5v7.9"/>
<path d="M250.1 196.5v7.9M258.9 196.5v7.9M260.7 197.3l.4-.4h.9l.4 .4v.4l-.4 .4h-.9l-.4 .5v.8h1.7M265.4 197.6l-5.3 5.3M253.7 202.9v-3l.9 2 .9-2v3M263.7 200.8l.4-.4h.9l.4 .4v.4l-.4 .4h-.9l-.4 .4v.8h1.7"/>
<circle cx="214.1" cy="177.6" r="4.1"/>
</g>
<!-- layer: 2 -->
<path d="M22.9 127.5l2.9 4.7h-5.7z" fill="none" stroke="#000" stroke-width=".25"/>
<!-- layer: 0 -->
<g fill="#000" stroke="#000" stroke-width=".2">
<path d="M213.1 175.7h1.8zM213.5 173.6h1.1zM214.1 178.6l.1 .2h-.3zM212.9 181.6h2.3l-.6 .1z"/>
<path d="M10.9 10.7l1 1 256.2-1zM11.9 11.7l256.2-1-1 1z"/>
<path d="M268.1 10.7l-1 1 1 193.2zM267.1 11.7l1 193.2-1-1zM10.9 204.9h257.2l-1-1zM11.9 203.9h255.2l-256.2 1zM10.9 10.7v194.2l1-1zM10.9 10.7l1 1v192.2zM10.9 10.7l1 1z"/>
<path d="M210.3 175.9h1zM210.3 175.9h1z"/>
<path d="M210.3 175.9h1zM210.3 175.9h1z"/>
<path d="M210.3 175.9l1 .6v-.6zM210.3 175.9l1 .6h-1.2z"/>
<path d="M210.1 176.5l1.2 .5v-.5zM210.1 176.5l1.2 .5h-1.3z"/>
<path d="M210 177l1.3 .6v-.6zM210 177l1.3 .6h-1.4z"/>
<path d="M209.9 177.6l1.4 .6v-.6zM209.9 177.6l1.4 .6h-1.3z"/>
<path d="M210 178.2l1.3 .6v-.6zM210 178.2l1.3 .6h-1.2z"/>
<path d="M210.1 178.8l1.2 .5v-.5zM210.1 178.8l1.2 .5h-1z"/>
<path d="M210.3 179.3l1 .3v-.3zM210.3 179.3l1 .3h-.9z"/>
<path d="M210.4 175.8h.9zM210.4 175.8l.9 .1z"/>
<path d="M210.4 175.8h1zM210.4 175.8h.9z"/>
<path d="M210.4 175.8h1zM210.4 175.8h1z"/>
<path d="M210.4 175.7h1zM210.4 175.7l1 .1z"/>
<path d="M210.4 175.7h1zM210.4 175.7h1z"/>
<path d="M210.5 175.7h1zM210.5 175.7h1z"/>
<path d="M210.5 175.7h1zM210.4 175.7h1z"/>
<path d="M212.2 176.4l.9 .6-.4-.6zM212.2 176.4l.9 .6h-.9z"/>
<path d="M212.2 177l1.1 .4-.2-.4zM212.2 177l1.1 .4h-1.1z"/>
<path d="M212.2 177.4l.3 2.2 1.4-2.2zM212.2 177.4l.3 2.2h-.3z"/>
<path d="M213.5 177l.4 .4 .2-.4zM213.5 177l.4 .4h-.6z"/>
<path d="M213.9 178.8l.8 .8-.5-.8zM213.9 178.8l.8 .8h-1.3z"/>
<path d="M213.8 176.7l.3 .3 .2-.3zM213.8 176.7l.3 .3h-.6z"/>
<path d="M213.5 173.6l1.7 .1zM212.9 173.7l.6-.1 1.7 .1z"/>
<path d="M213.2 175.8l1.1 .9 .6-.9zM213.2 175.8l1.1 .9h-.5z"/>
<path d="M213.2 175.8h1.7zM213.2 175.8h1.7zM213.2 175.8h1.7zM213.2 175.8h1.7z"/>
<path d="M213.2 175.7h1.7zM213.2 175.7l1.7 .1zM213.2 175.8h1.7zM213.2 175.8h1.7z"/>
<path d="M213.1 175.7h1.9zM213.1 175.7h1.8zM213.1 175.7h1.8z"/>
<path d="M213.1 175.7h1.9zM213.1 175.7h1.9zM213.1 175.7h1.9zM213.1 175.7h1.9z"/>
<path d="M213.1 175.7h1.9zM213.1 175.7h1.9z"/>
<path d="M213.1 175.7h1.9zM213.1 175.7h1.9z"/>
<path d="M213 175.7h2.1zM213 175.7h2.1z"/>
<path d="M213 175.7h2.1zM213 175.7h2z"/>
<path d="M212.9 173.7l2.8 .2-.5-.2zM212.3 173.9l.6-.2 2.8 .2z"/>
<path d="M212.3 173.9l4 .3-.6-.3zM211.8 174.2l.5-.3 4 .3z"/>
<path d="M215.4 176.4l.5 1.5v-1.5zM215.4 176.4l.5 1.5h-1.4z"/>
<path d="M214.5 177.9l1.4 1.7v-1.7zM214.5 177.9l1.4 1.7h-.3z"/>
<path d="M211.8 174.2l4.9 .3-.4-.3zM211.4 174.5l.4-.3 4.9 .3z"/>
<path d="M211.4 174.5l5.7 .4-.4-.4zM211.4 174.5l5.7 .4h-6.2z"/>
<path d="M210.9 174.9l6.6 .5-.4-.5zM210.9 174.9l6.6 .5h-6.9z"/>
<path d="M210.6 175.4l7 .3-.1-.3zM210.6 175.4l7 .3h-7.1z"/>
<path d="M210.6 179.9l6.5 .4 .4-.4zM210.6 179.9l6.5 .4h-6.2z"/>
<path d="M216.5 175.7h1.1zM216.5 175.7h1.1z"/>
<path d="M216.6 175.7h1zM216.6 175.7h1z"/>
<path d="M216.6 175.7h1.1zM216.6 175.7h1.1z"/>
<path d="M210.4 179.6l7.1 .3 .1-.3zM210.4 179.6l7.1 .3h-6.9z"/>
<path d="M216.7 175.7h1zM216.7 175.7h1z"/>
<path d="M216.7 175.7l1 .1zM216.7 175.7l1 .1z"/>
<path d="M216.7 175.8h1zM216.7 175.8h1z"/>
<path d="M216.8 175.8l.9 .1zM216.8 175.8l.9 .1z"/>
<path d="M216.8 175.9h1zM216.8 175.9h1z"/>
<path d="M216.8 175.9h1zM216.8 175.9h1z"/>
<path d="M216.8 175.9l1.2 .6-.2-.6zM216.8 175.9l1.2 .6h-1.2z"/>
<path d="M216.8 179.3l.8 .3 .2-.3zM216.8 179.3l.8 .3h-.8z"/>
<path d="M216.8 176.5l1.3 .5-.1-.5zM216.8 176.5l1.3 .5h-1.3z"/>
<path d="M216.8 178.8l1 .5 .2-.5zM216.8 178.8l1 .5h-1z"/>
<path d="M216.8 177l1.4 .6-.1-.6zM216.8 177l1.4 .6h-1.4z"/>
<path d="M216.8 178.2l1.2 .6 .1-.6zM216.8 178.2l1.2 .6h-1.2z"/>
<path d="M216.8 177.6l1.3 .6 .1-.6zM216.8 177.6l1.3 .6h-1.3z"/>
<path d="M212.9 181.6l1.7 .1zM213.5 181.7h1.1z"/>
<path d="M212.3 181.4l2.9 .2 .5-.2zM212.3 181.4l2.9 .2h-2.3z"/>
<path d="M211.8 181.1l3.9 .3 .6-.3zM211.8 181.1l3.9 .3h-3.4z"/>
<path d="M211.4 180.7l4.9 .4 .4-.4zM211.4 180.7l4.9 .4h-4.5z"/>
<path d="M210.9 180.3l5.8 .4 .4-.4zM210.9 180.3l5.8 .4h-5.3z"/>
</g>
<text font-size="6.6" x="221.5" y="204.3">21-0168</text>
<text font-size="6.2" x="186.3" y="193.3">PACKAGE OUTLINE,</text>
<g font-size="5.7">
<text x="186.3" y="196.8">8L TDFN EXPOSED PAD, 2x2x0.75 mm</text>
<text x="13.8" y="202.5">-DRAWING NOT TO SCALE-</text>
</g>
<text font-size="4.4" x="185.9" y="200">APPROVAL</text>
<g font-size="4.2">
<text x="220.8" y="176.9">maxim</text>
<text x="220.8" y="180.1">integrated</text>
</g>
<g font-size="3.6">
<text x="33.2" y="25.6">COMMON DIMENSIONS</text>
<text x="94.5" y="26.8">PACKAGE VARIATIONS</text>
<text x="20.8" y="32.3">SYMBOL</text>
<text x="42.9" y="32.2">MIN.</text>
<text x="58.6" y="32.3">NOM.</text>
<text x="75.6" y="32.2">MAX.</text>
<text x="94.5" y="33.7">PKG. CODE</text>
<text x="125.1" y="33.6">N</text>
<text x="141.8" y="33.6">D2</text>
<text x="162.3" y="33.6">E2</text>
<text x="183" y="33.6">e</text>
<text x="203.3" y="33.6">b</text>
<text x="224" y="33.6">r</text>
<text x="237.2" y="33.8">[(N/2)-1] x e</text>
<text x="25.9" y="37.4">A</text>
<text x="43.1" y="37.4">0.70</text>
<text x="59.5" y="37.4">0.75</text>
<text x="76.2" y="37.4">0.80</text>
<text x="95.1" y="39.8">T822-1</text>
<text x="125.3" y="39.8">8</text>
<text x="135.8" y="39.8">0.70±0.10</text>
<text x="156.1" y="39.8">1.30±0.10</text>
<text x="176.7" y="39.8">0.50 TYP.</text>
<text x="197.1" y="39.8">0.25±0.05</text>
<text x="220.9" y="39.8">0.125</text>
<text x="238.6" y="39.8">1.50 REF</text>
<text x="25.7" y="42.7">D</text>
<text x="43" y="42.8">1.90</text>
<text x="59.5" y="42.8">2.00</text>
<text x="76.2" y="42.8">2.10</text>
<text x="95.1" y="46.2">T822-1C</text>
<text x="125.3" y="46.2">8</text>
<text x="135.8" y="46.2">0.70±0.10</text>
<text x="156.1" y="46.2">1.30±0.10</text>
<text x="176.7" y="46.2">0.50 TYP.</text>
<text x="197.1" y="46.2">0.25±0.05</text>
<text x="220.9" y="46.2">0.125</text>
<text x="238.6" y="46.2">1.50 REF</text>
<text x="25.6" y="48.1">E</text>
<text x="25.9" y="53.4">A1</text>
<text x="43" y="48.1">1.90</text>
<text x="43.1" y="53.4">0.00</text>
<text x="59.5" y="48.1">2.00</text>
<text x="61.8" y="53.4">--</text>
<text x="76.2" y="53.4">0.05</text>
<text x="76.2" y="48.1">2.10</text>
<text x="95.1" y="52.5">T822-2</text>
<text x="125.3" y="52.5">8</text>
<text x="135.8" y="52.5">0.80±0.10</text>
<text x="156.1" y="52.5">1.20±0.10</text>
<text x="176.7" y="52.5">0.50 TYP.</text>
<text x="197.1" y="52.5">0.25±0.05</text>
<text x="220.9" y="52.5">0.125</text>
<text x="238.6" y="52.5">1.50 REF</text>
<text x="25.7" y="58.8">L</text>
<text x="43.1" y="58.8">0.20</text>
<text x="59.5" y="58.8">0.30</text>
<text x="76.2" y="58.8">0.40</text>
<text x="95.1" y="58.5">T822-2C</text>
<text x="125.3" y="58.5">8</text>
<text x="135.8" y="58.5">0.80±0.10</text>
<text x="156.1" y="58.5">1.20±0.10</text>
<text x="176.7" y="58.5">0.50 TYP.</text>
<text x="197.1" y="58.5">0.25±0.05</text>
<text x="220.9" y="58.5">0.125</text>
<text x="238.6" y="58.5">1.50 REF</text>
<text x="25.7" y="64.1">k</text>
<text x="55.8" y="64.1">0.25 MIN.</text>
<text x="95.1" y="65.1">T822-3</text>
<text x="125.3" y="65.1">8</text>
<text x="135.8" y="65.1">0.80±0.10</text>
<text x="156.1" y="65.1">1.20±0.10</text>
<text x="176.7" y="65.1">0.50 TYP.</text>
<text x="197.1" y="65.1">0.25±0.05</text>
<text x="220.9" y="65.1">0.125</text>
<text x="238.6" y="65.1">1.50 REF</text>
<text x="25.9" y="69.5">A2</text>
<text x="56" y="69.5">0.20 REF.</text>
<text x="95.1" y="71.5">T822-3C</text>
<text x="125.3" y="71.4">8</text>
<text x="135.8" y="71.4">0.80±0.10</text>
<text x="156.1" y="71.4">1.20±0.10</text>
<text x="176.7" y="71.4">0.50 TYP.</text>
<text x="197.1" y="71.4">0.25±0.05</text>
<text x="220.9" y="71.4">0.125</text>
<text x="238.6" y="71.4">1.50 REF</text>
<text x="95.2" y="77.4">T822-5</text>
<text x="125.4" y="77.4">8</text>
<text x="136" y="77.4">0.80±0.10</text>
<text x="156.2" y="77.4">1.20±0.10</text>
<text x="176.8" y="77.4">0.50 TYP.</text>
<text x="197.2" y="77.4">0.25±0.05</text>
<text x="221" y="77.4">0.125</text>
<text x="238.7" y="77.4">1.50 REF</text>
<text x="95.4" y="84">T822-5C</text>
<text x="125.6" y="84">8</text>
<text x="136.2" y="84">0.80±0.10</text>
<text x="156.5" y="84">1.20±0.10</text>
<text x="177" y="84">0.50 TYP.</text>
<text x="197.4" y="84">0.25±0.05</text>
<text x="221.2" y="84">0.125</text>
<text x="239.2" y="84">1.50 REF</text>
</g>
<text font-size=".9" x="238.5" y="180.1">TM</text>
</svg>
